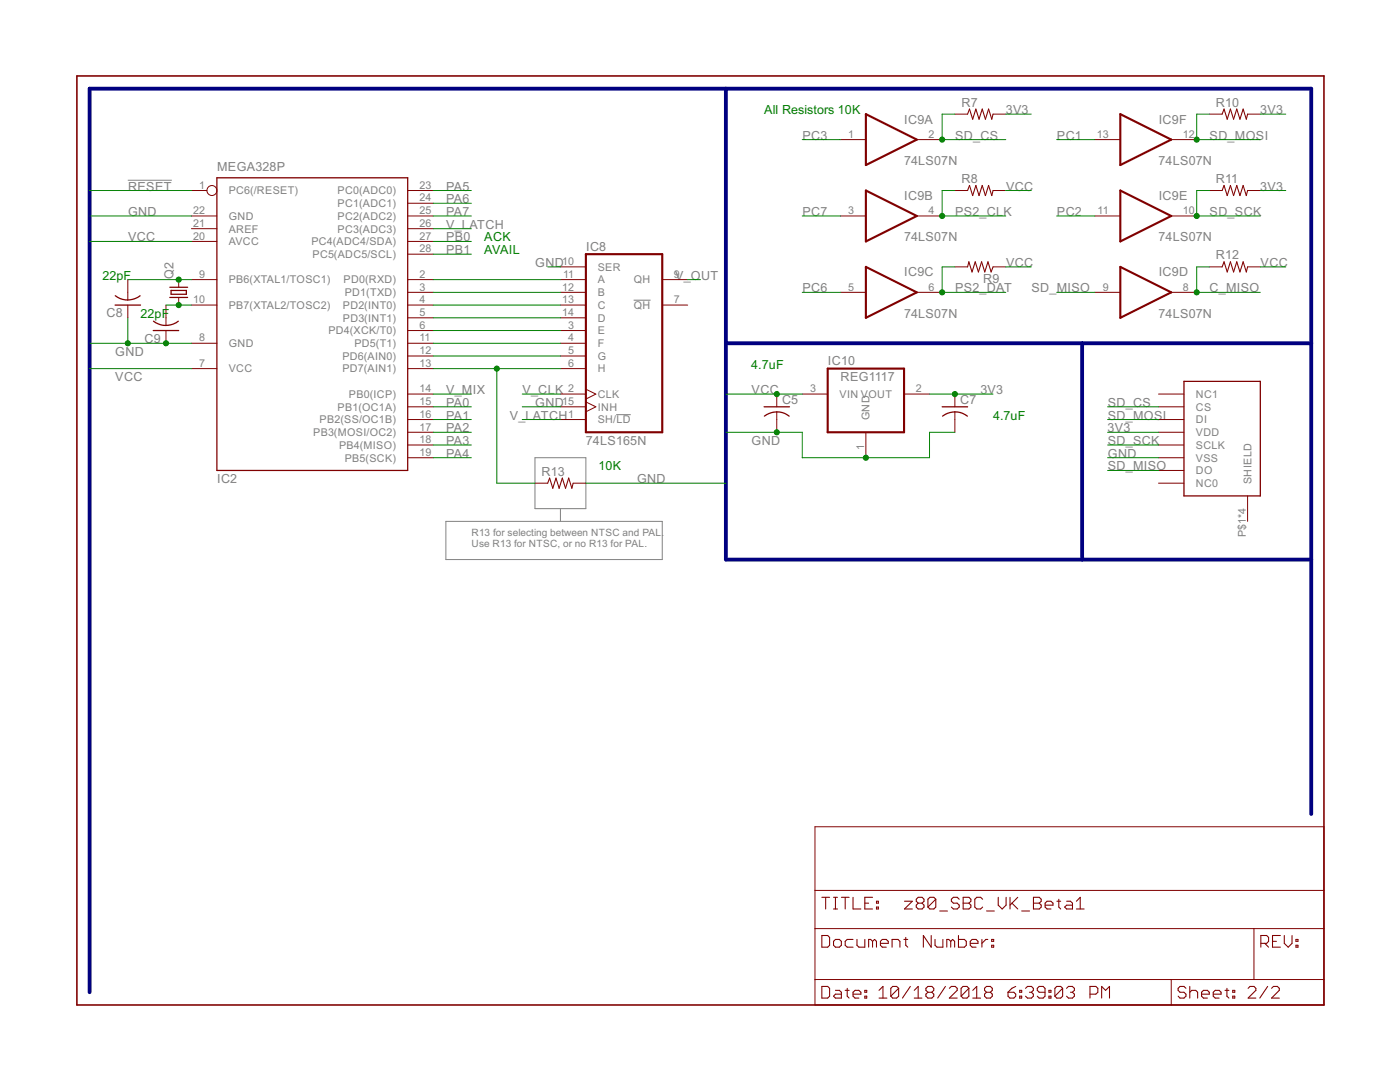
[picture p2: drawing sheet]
<svg xmlns="http://www.w3.org/2000/svg" width="279mm" height="216mm" viewBox="0 0 279 216" stroke-linecap="round" stroke-linejoin="round" font-family="sans-serif">
<path d="M25.5 36h8.8M126.4 59.9h3.4M106.8 91.3h10.1v10.2h-10.1zM123 82.7h2.9M89 104h43.2v7.7h-43.2zM111.8 101.5v2.5" fill="none" stroke="#808080" stroke-width=".2"/>
<path d="M15.3 15.2h248.9v185.3h-248.9z" fill="none" stroke="#800000" stroke-width=".32"/>
<g fill="none" stroke="#800000" stroke-width=".2">
<path d="M38.2 38h3.1M81.4 38h5M167.7 27.9h5.1M183 27.9h5M190.6 38h2.5M190.6 22.8h2.5M198.2 38h2.5M198.2 22.8h2.5M218.5 27.9h5.1M233.7 27.9h5.1M241.4 38h2.5M241.4 22.8h2.5"/>
<path d="M249 38h2.5M249 22.8h2.5M25.5 55.8v4.1M35.7 55.8v1.5M35.7 59.4v1.5M38.2 55.8h5.1M38.2 43.1h5.1M38.2 45.6h5.1M38.2 48.2h5.1M81.4 55.8h5M81.4 43.1h5M81.4 45.6h5"/>
<path d="M81.4 48.2h5M81.4 58.3h5M81.4 50.7h5M81.4 40.6h5M111.8 55.8h5.1M111.8 58.3h5.1M111.8 53.3h5.1M132.2 55.8h5M167.7 43.1h5.1M167.7 58.3h5.1M183 43.1h5M183 58.3h5"/>
<path d="M190.6 53.3h2.5M198.2 53.3h2.5M218.5 43.1h5.1M218.5 58.3h5.1M233.7 43.1h5.1M233.7 58.3h5.1M241.4 53.3h2.5M249 53.3h2.5M25.5 60.9v2.5M33.1 60.9v4M33.1 66v2.5M38.2 60.9h5.1"/>
<path d="M38.2 68.5h5.1M38.2 73.6h5.1M81.4 60.9h5M81.4 68.5h5M81.4 73.6h5M81.4 78.6h5M81.4 71h5M81.4 66h5M81.4 63.4h5M111.8 60.9h5.1M111.8 68.5h5.1M111.8 73.6h5.1"/>
<path d="M111.8 78.6h5.1M111.8 71h5.1M111.8 66h5.1M111.8 63.4h5.1M116.9 77.7l2 .9-2 1M132.2 60.9h5M155 78.6v2.6M160.1 78.6h5.1M180.4 78.6h5.1M190.6 78.6v2.6M231.2 78.6h5.1M81.4 91.3h5"/>
<path d="M81.4 88.8h5M81.4 86.3h5M81.4 83.7h5M81.4 81.2h5M106.8 96.4h2.5M111.8 83.7h5.1M111.8 81.2h5.1M114.4 96.4h2.5M116.9 80.2l2 1-2 1M155 82.2v4.1M172.8 86.3v5M190.6 82.2v4.1"/>
<path d="M231.2 91.3h5.1M231.2 88.8h5.1M231.2 86.3h5.1M231.2 83.7h5.1M231.2 81.2h5.1M231.2 96.4h5.1M231.2 93.9h5.1M249 99v5M162.6 165h101.6v35.5h-101.6zM162.6 177.7h101.6M162.6 185.3h101.6M162.6 195.5h101.6"/>
<path d="M233.7 195.5v5M250.3 185.3v10.2"/>
<circle cx="42.3" cy="38" r=".99"/>
</g>
<g fill="none" stroke="#800000" stroke-width=".21">
<path d="M193.1 22.8l.4-1 .6 2 .7-2 .6 2 .6-2 .7 2 .6-2 .6 2 .3-1M193.1 38l.4-1 .6 2 .7-2 .6 2 .6-2 .7 2 .6-2 .6 2 .3-1M243.9 22.8l.4-1 .6 2 .7-2 .6 2 .6-2 .7 2 .6-2 .6 2 .3-1M243.9 38l.4-1 .6 2 .7-2 .6 2 .6-2 .7 2 .6-2 .6 2 .3-1M193.1 53.3l.3-1.1 .6 2.1 .6-2.1 .7 2.1 .6-2.1 .6 2.1 .7-2.1 .6 2.1 .4-1M243.9 53.3l.4-1.1 .6 2.1 .7-2.1 .6 2.1 .6-2.1 .7 2.1 .6-2.1 .6 2.1 .3-1M109.3 96.4l.4-1 .6 2 .7-2 .6 2 .6-2 .7 2 .6-2 .6 2 .3-1M164 179h1.6M164.8 179v2.4M166.3 179h.8M166.7 179v2.4M167.9 179h1.6"/>
<path d="M168.7 179v2.4M170.2 179v2.4h1.6M174.1 179h-1.5v2.4h1.5M174.9 179.8h.4v.4h-.4zM180.5 179.8h1.6l-1.6 1.6h1.6M186.8 179.4l-.4-.4h-.8l-.4 .4v1.6M186.8 179.4v1.6l-.4 .4h-.8l-.4-.4M186.8 179.4l-1.6 1.6M191.4 179.4l-.4-.4h-.7l-.4 .4v.4l.4 .4h.7l.4 .4v.4l-.4 .4h-.7l-.4-.4M192.2 179h1.2l.4 .4v.4l-.4 .4 .4 .4v.4l-.4 .4h-1.2zM196.1 179.4l-.4-.4h-.8l-.4 .4v1.6l.4 .4h.8l.4-.4M199.2 179v1.6l.8 .8 .8-.8v-1.6"/>
<path d="M201.6 179v2.4M203.1 179l-1.5 1.6M206.2 179h1.2l.4 .4v.4l-.4 .4 .4 .4v.4l-.4 .4h-1.2zM210.9 179.8h.8M211.3 179.4v1.6l.4 .4M212.9 179.8h.7l.4 .4v1.2h-1.1l-.4-.4 .4-.4h1.1M214.8 179.8l.8-.8v2.4M164 186.7h1.2l.4 .3v1.6l-.4 .4h-1.2zM164 196.8h1.2l.4 .4v1.6l-.4 .4h-1.2zM166.3 187.8l.4-.3h.8l.4 .3v.8l-.4 .4h-.8l-.4-.4zM166.3 181.4h.8M166.7 197.6h.8l.4 .4v1.2h-1.2l-.4-.4 .4-.4h1.2"/>
<path d="M168.7 197.6h.8M169.1 197.2v1.6l.4 .4M170.2 198.4h1.6v-.4l-.4-.4h-.8l-.4 .4v.8l.4 .4h.8M170.2 187.5h-1.1l-.4 .3v.8l.4 .4h1.1M171 187.5v1.1l.4 .4h1.2v-1.5M172.6 198.8h.4v.4h-.4zM172.6 197.6h.4v.4h-.4zM172.6 180.2h.8M174.1 187.8l-.3-.3h-.4v1.5M174.1 187.8l.4-.3 .4 .3v1.2M174.1 187.8v1.2M174.9 181h.4v.4h-.4z"/>
<path d="M175.4 199.2h1.6M175.4 197.6l.8-.8v2.4M175.7 188.2h1.6v-.4l-.4-.3h-.8l-.4 .3v.8l.4 .4h.8M178 189v-1.5h1.2l.4 .3v1.2M179.3 197.2v1.6l-.4 .4h-.7l-.4-.4M179.3 197.2l-.4-.4h-.7l-.4 .4v1.6M179.3 197.2l-1.5 1.6M180.4 187.5h.8M180.8 187v1.6l.4 .4M181.7 196.8l-1.6 2.4M182.5 199.2h1.5M182.5 197.6l.7-.8v2.4"/>
<path d="M183.2 180.2l-.3-.4v-.4l.3-.4h.8l.4 .4v.4l-.4 .4M183.2 180.2l-.3 .4v.4l.3 .4h.8l.4-.4v-.4l-.4-.4M183.2 180.2h.8M185.2 198l-.4 .4v.4l.4 .4h.8l.4-.4v-.4l-.4-.4M185.2 198l-.4-.4v-.4l.4-.4h.8l.4 .4v.4l-.4 .4M185.2 198h.8M185.8 186.7v2.3l-1.5-2.3v2.3M186.6 187.5v1.1l.4 .4h1.2v-1.5M187.5 181.8h1.6M188.7 196.8l-1.6 2.4M189.5 197.2l.4-.4h.7l.4 .4v.4l-1.5 1.6h1.5M189.7 187.8l-.4-.3h-.3v1.5"/>
<path d="M189.7 187.8v1.2M189.7 187.8l.4-.3 .4 .3v1.2M191.3 186.7v2.3h1.2l.3-.4v-.8l-.3-.3h-1.2M192.2 180.2h1.2M193.4 197.2v1.6l-.4 .4h-.8l-.4-.4M193.4 197.2l-.4-.4h-.8l-.4 .4v1.6M193.4 197.2l-1.6 1.6M193.6 188.2h1.6v-.4l-.4-.3h-.8l-.4 .3v.8l.4 .4h.8M194.1 199.2h1.6M194.1 197.6l.8-.8v2.4M196 187.5v1.5M196.9 198l-.4 .4v.4l.4 .4h.8l.3-.4v-.4l-.3-.4"/>
<path d="M196.9 198l-.4-.4v-.4l.4-.4h.8l.3 .4v.4l-.3 .4M196.9 198h.8M196.9 181.8h1.5M197.1 187.5h-.4l-.7 .7M197.9 188.6h.4v.4h-.4zM197.9 187.5h.4v.3h-.4zM201.2 198h1.1l.4 .4v.4l-.4 .4h-.8l-.3-.4zM202 180.2l1.1 1.2M202.7 196.8l-.8 .4-.7 .8M203.5 198.8h.4v.4h-.4zM203.5 197.6h.4v.4h-.4zM203.9 181.8h1.6"/>
<path d="M204.7 197.2l.4-.4h.7l.4 .4v.4l-.4 .4M205.4 198h.4M205.8 198l.4 .4v.4l-.4 .4h-.7l-.4-.4M206.2 180.2h1.2M208.6 198h-1.2l-.4-.4v-.4l.4-.4h.8l.4 .4v1.6l-.4 .4h-.8l-.4-.4M208.6 180.6h1.5v-.4l-.4-.4h-.7l-.4 .4v.8l.4 .4h.7M209.3 198.8h.4v.4h-.4zM209.3 197.6h.4v.4h-.4zM212.1 197.2v1.6l-.4 .4h-.8l-.4-.4M212.1 197.2l-.4-.4h-.8l-.4 .4v1.6M212.1 197.2l-1.6 1.6M212.9 197.2l.3-.4h.8l.4 .4v.4l-.4 .4"/>
<path d="M213.6 198h.4M214 198l.4 .4v.4l-.4 .4h-.8l-.3-.4M214.8 181.4h1.6M217.5 198.4h1.2l.4-.4v-.8l-.4-.4h-1.2v2.4M219.9 199.2v-2.4l.7 .8 .8-.8v2.4M236.7 197.2l-.4-.4h-.8l-.4 .4v.4l.4 .4h.8l.4 .4v.4l-.4 .4h-.8l-.4-.4M237.4 198l.4-.4h.8l.4 .4v1.2M237.4 196.8v2.4M239.8 198.4h1.5v-.4l-.3-.4h-.8l-.4 .4v.8l.4 .4h.8M242.1 198.4h1.6v-.4l-.4-.4h-.8l-.4 .4v.8l.4 .4h.8M244.5 197.6h.8M244.9 197.2v1.6l.4 .4"/>
<path d="M246 198.8h.4v.4h-.4zM246 197.6h.4v.4h-.4zM249.1 197.2l.4-.4h.8l.3 .4v.4l-1.5 1.6h1.5M251.6 188.2h1.2l.4-.4v-.8l-.4-.3h-1.2v2.3M252.4 188.2l.8 .8M253 196.8l-1.6 2.4M253.8 197.2l.3-.4h.8l.4 .4v.4l-1.5 1.6h1.5M254 187.8h.7M255.5 186.7h-1.5v2.3h1.5M256.3 186.7v1.5l.8 .8 .8-.8v-1.5M258.6 188.6h.4v.4h-.4zM258.6 187.5h.4v.3h-.4z"/>
</g>
<g fill="none" stroke="#800000" stroke-width=".25">
<path d="M43.3 35.5h38.1v58.4h-38.1zM23 59a4 4 0 0 0 5 0M33.9 57.3h3.5M33.9 59.4h3.5M34.1 58h3.1v.7h-3.1zM23 60.9h5M30.6 66h5.1M30.6 64.1a4 4 0 0 0 5 0M236.3 76.1h15.2v22.9h-15.2zM152.5 81.2h5.1M152.5 83a4 4 0 0 1 5 0M188 81.2h5.1"/>
<path d="M188.1 83a4 4 0 0 1 5 0"/>
</g>
<path d="M172.8 22.8l10.2 5.1-10.2 5zM172.8 38l10.2 5.1-10.2 5.1zM223.6 22.8l10.1 5.1-10.1 5zM223.6 38l10.1 5.1-10.1 5.1zM116.9 50.7h15.3v35.6h-15.3zM172.8 53.3l10.2 5-10.2 5.1zM223.6 53.3l10.1 5-10.1 5.1zM165.2 73.6h15.2v12.7h-15.2z" fill="none" stroke="#800000" stroke-width=".42"/>
<path d="M144.9 17.7v94h116.8M144.9 68.5h116.8M216 68.5v43.2M261.7 162.4v-144.7h-243.8v180.3" fill="none" stroke="#000080" stroke-width=".76"/>
<g fill="none" stroke="#008000" stroke-width=".2">
<path d="M17.9 38h20.3M86.4 38h7.7M160.1 27.9h7.6M190.6 22.8h-2.6v5.1h12.7M190.6 38h-2.6v5.1h12.7M200.7 22.8h5.1M200.7 38h5.1M210.9 27.9h7.6M241.4 22.8h-2.6v5.1h12.7M241.4 38h-2.6v5.1h12.7M251.5 22.8h5.1M251.5 38h5.1"/>
<path d="M17.9 43.1h20.3M17.9 48.2h20.3M25.5 55.8h12.7M86.4 43.1h7.7M86.4 58.3h25.4M86.4 48.2h7.7M86.4 55.8h25.4M86.4 40.6h7.7M86.4 45.6h7.7M86.4 50.7h7.7M109.3 53.3h2.5M137.2 55.8h2.6"/>
<path d="M160.1 43.1h7.6M160.1 58.3h7.6M190.6 53.3h-2.6v5h12.7M200.7 53.3h5.1M210.9 43.1h7.6M210.9 58.3h7.6M241.4 53.3h-2.6v5h12.7M251.5 53.3h5.1M17.9 68.5h20.3M17.9 73.6h20.3M25.5 63.4v5.1M33.1 60.9h5.1"/>
<path d="M86.4 78.6h7.7M86.4 68.5h25.4M86.4 73.6h25.4M86.4 60.9h25.4M86.4 63.4h25.4M86.4 66h25.4M86.4 71h25.4M99.1 73.6v22.8h7.7M104.2 78.6h7.6M144.9 78.6h15.2M185.5 78.6h12.7M86.4 81.2h7.7"/>
<path d="M86.4 83.7h7.7M86.4 88.8h7.7M86.4 86.3h7.7M86.4 91.3h7.7M104.2 81.2h7.6M104.2 83.7h7.6M116.9 96.4h28M144.9 86.3h15.2v5h25.4v-5h5.1M221 81.2h10.2M221 83.7h10.2M221 88.8h10.2M221 93.9h10.2"/>
<path d="M221 86.3h10.2M221 91.3h10.2"/>
</g>
<g fill="#008000" stroke="#008000" stroke-width=".2">
<circle cx="188" cy="27.9" r=".51"/>
<circle cx="188" cy="43.1" r=".51"/>
<circle cx="188" cy="58.3" r=".51"/>
<circle cx="238.8" cy="27.9" r=".51"/>
<circle cx="238.8" cy="43.1" r=".51"/>
<circle cx="190.6" cy="78.6" r=".51"/>
<circle cx="155" cy="86.3" r=".51"/>
<circle cx="172.8" cy="91.3" r=".51"/>
<circle cx="25.5" cy="68.5" r=".51"/>
<circle cx="33.1" cy="68.5" r=".51"/>
<circle cx="155" cy="78.6" r=".51"/>
<circle cx="35.7" cy="55.8" r=".51"/>
<circle cx="35.7" cy="60.9" r=".51"/>
<circle cx="99.1" cy="73.6" r=".51"/>
<circle cx="238.8" cy="58.3" r=".51"/>
</g>
<g font-size="2.8" fill="#008000">
<text x="152.5" y="22.8">All Resistors 10K</text>
<text x="96.7" y="48.2">ACK</text>
<text x="96.7" y="50.7">AVAIL</text>
<text x="20.4" y="55.8">22pF</text>
<text x="28" y="63.4">22pF</text>
<text x="149.9" y="73.6">4.7uF</text>
<text x="198.2" y="83.7">4.7uF</text>
<text x="119.5" y="93.9">10K</text>
</g>
<g font-size="2.8" fill="#808080">
<text x="191.9" y="21.3">R7</text>
<text x="200.7" y="22.8">3V3</text>
<text x="242.7" y="21.3">R10</text>
<text x="251.5" y="22.8">3V3</text>
<text x="160.1" y="27.9">PC3</text>
<text x="180.5" y="24.7">IC9A</text>
<text x="190.6" y="27.9">SD_CS</text>
<text x="210.9" y="27.9">PC1</text>
<text x="231.2" y="24.7">IC9F</text>
<text x="241.4" y="27.9">SD_MOSI</text>
<text x="43.3" y="34.2">MEGA328P</text>
<text x="180.4" y="32.9">74LS07N</text>
<text x="231.2" y="32.9">74LS07N</text>
<text x="25.5" y="38">RESET</text>
<text x="89" y="38">PA5</text>
<text x="89" y="40.6">PA6</text>
<text x="180.5" y="39.9">IC9B</text>
<text x="191.9" y="36.5">R8</text>
<text x="200.8" y="38">VCC</text>
<text x="231.2" y="39.9">IC9E</text>
<text x="242.7" y="36.5">R11</text>
<text x="251.5" y="38">3V3</text>
<text x="25.5" y="43.1">GND</text>
<text x="89" y="43.1">PA7</text>
<text x="89" y="45.6">V_LATCH</text>
<text x="160.1" y="43.1">PC7</text>
<text x="190.6" y="43.1">PS2_CLK</text>
<text x="210.9" y="43.1">PC2</text>
<text x="241.4" y="43.1">SD_SCK</text>
<text x="25.5" y="48.2">VCC</text>
<text x="89" y="48.2">PB0</text>
<text x="89" y="50.7">PB1</text>
<text x="106.8" y="53.2">GND</text>
<text x="117" y="50.1">IC8</text>
<text x="180.4" y="48.2">74LS07N</text>
<text x="200.8" y="53.2">VCC</text>
<text x="231.2" y="48.2">74LS07N</text>
<text x="242.7" y="51.8">R12</text>
<text x="251.6" y="53.2">VCC</text>
<text x="34.6" y="55.7" transform="rotate(-90 34.6 55.7)">Q2</text>
<text x="134.7" y="55.8">V_OUT</text>
<text x="160.1" y="58.3">PC6</text>
<text x="180.5" y="55.2">IC9C</text>
<text x="190.6" y="58.3">PS2_DAT</text>
<text x="196.2" y="56.5">R9</text>
<text x="205.9" y="58.3">SD_MISO</text>
<text x="231.2" y="55.2">IC9D</text>
<text x="241.4" y="58.3">C_MISO</text>
<text x="21.3" y="63.3">C8</text>
<text x="180.4" y="63.4">74LS07N</text>
<text x="231.2" y="63.4">74LS07N</text>
<text x="23" y="71">GND</text>
<text x="28.9" y="68.4">C9</text>
<text x="23" y="76.1">VCC</text>
<text x="165.2" y="72.9">IC10</text>
<text x="167.8" y="76.1">REG1117</text>
<text x="89" y="81.2">PA0</text>
<text x="89" y="83.7">PA1</text>
<text x="89" y="78.6">V_MIX</text>
<text x="101.7" y="83.7">V_LATCH</text>
<text x="104.3" y="78.6">V_CLK</text>
<text x="106.8" y="81.2">GND</text>
<text x="150" y="78.6">VCC</text>
<text x="156.1" y="80.5">C5</text>
<text x="191.6" y="80.5">C7</text>
<text x="195.7" y="78.6">3V3</text>
<text x="221.1" y="81.2">SD_CS</text>
<text x="221.1" y="83.7">SD_MOSI</text>
<text x="89" y="86.3">PA2</text>
<text x="89" y="88.8">PA3</text>
<text x="116.9" y="88.8">74LS165N</text>
<text x="150" y="88.8">GND</text>
<text x="221" y="86.3">3V3</text>
<text x="221.1" y="88.8">SD_SCK</text>
<text x="89" y="91.3">PA4</text>
<text x="108.1" y="94.9">R13</text>
<text x="221.1" y="93.9">SD_MISO</text>
<text x="221.1" y="91.3">GND</text>
<text x="43.3" y="96.4">IC2</text>
<text x="127.1" y="96.4">GND</text>
</g>
<g font-size="2.4" fill="#808080">
<text x="169.3" y="27.5">1</text>
<text x="185.3" y="27.5">2</text>
<text x="218.9" y="27.5">13</text>
<text x="236.1" y="27.5">12</text>
<text x="39.8" y="37.7">1</text>
<text x="45.7" y="38.8">PC6(/RESET)</text>
<text x="67.4" y="41.3">PC1(ADC1)</text>
<text x="67.4" y="38.8">PC0(ADC0)</text>
<text x="83.7" y="40.2">24</text>
<text x="83.7" y="37.7">23</text>
<text x="38.6" y="42.7">22</text>
<text x="38.6" y="45.3">21</text>
<text x="38.6" y="47.8">20</text>
<text x="45.7" y="43.9">GND</text>
<text x="45.7" y="46.4">AREF</text>
<text x="67.4" y="46.4">PC3(ADC3)</text>
<text x="67.4" y="43.9">PC2(ADC2)</text>
<text x="83.7" y="47.8">27</text>
<text x="83.7" y="45.3">26</text>
<text x="83.7" y="42.7">25</text>
<text x="169.3" y="42.7">3</text>
<text x="185.3" y="42.7">4</text>
<text x="219" y="42.7">11</text>
<text x="236.1" y="42.7">10</text>
<text x="45.7" y="48.9">AVCC</text>
<text x="62.1" y="48.9">PC4(ADC4/SDA)</text>
<text x="62.4" y="51.5">PC5(ADC5/SCL)</text>
<text x="83.7" y="50.4">28</text>
<text x="112.2" y="52.9">10</text>
<text x="39.8" y="55.4">9</text>
<text x="45.7" y="56.6">PB6(XTAL1/TOSC1)</text>
<text x="68.6" y="56.6">PD0(RXD)</text>
<text x="68.8" y="59.1">PD1(TXD)</text>
<text x="83.7" y="58">3</text>
<text x="83.7" y="55.4">2</text>
<text x="112.2" y="58">12</text>
<text x="112.4" y="55.4">11</text>
<text x="119.3" y="54">SER</text>
<text x="119.3" y="56.6">A</text>
<text x="119.3" y="59.1">B</text>
<text x="126.5" y="56.6">QH</text>
<text x="134.5" y="55.4">9</text>
<text x="169.3" y="58">5</text>
<text x="185.3" y="58">6</text>
<text x="220.1" y="58">9</text>
<text x="236.1" y="58">8</text>
<text x="38.6" y="60.5">10</text>
<text x="45.7" y="61.6">PB7(XTAL2/TOSC2)</text>
<text x="68.4" y="64.2">PD3(INT1)</text>
<text x="68.4" y="61.6">PD2(INT0)</text>
<text x="83.7" y="65.6">6</text>
<text x="83.7" y="63.1">5</text>
<text x="83.7" y="60.5">4</text>
<text x="112.2" y="60.5">13</text>
<text x="112.2" y="63.1">14</text>
<text x="113.4" y="65.6">3</text>
<text x="119.3" y="61.6">C</text>
<text x="119.3" y="64.2">D</text>
<text x="126.5" y="61.6">QH</text>
<text x="134.5" y="60.5">7</text>
<text x="39.8" y="68.1">8</text>
<text x="45.7" y="69.2">GND</text>
<text x="65.5" y="66.7">PD4(XCK/T0)</text>
<text x="68.3" y="71.8">PD6(AIN0)</text>
<text x="70.7" y="69.2">PD5(T1)</text>
<text x="83.7" y="70.7">12</text>
<text x="83.7" y="68.1">11</text>
<text x="113.4" y="68.1">4</text>
<text x="113.4" y="70.7">5</text>
<text x="119.3" y="66.7">E</text>
<text x="119.3" y="69.2">F</text>
<text x="119.3" y="71.8">G</text>
<text x="39.8" y="73.2">7</text>
<text x="45.7" y="74.3">VCC</text>
<text x="68.3" y="74.3">PD7(AIN1)</text>
<text x="83.7" y="73.2">13</text>
<text x="113.4" y="73.2">6</text>
<text x="119.3" y="74.3">H</text>
<text x="67.4" y="81.9">PB1(OC1A)</text>
<text x="69.6" y="79.4">PB0(ICP)</text>
<text x="83.7" y="83.4">16</text>
<text x="83.7" y="80.8">15</text>
<text x="83.7" y="78.3">14</text>
<text x="112.2" y="80.8">15</text>
<text x="113.4" y="83.4">1</text>
<text x="113.4" y="78.3">2</text>
<text x="119.3" y="79.4">CLK</text>
<text x="119.3" y="81.9">INH</text>
<text x="161.7" y="78.3">3</text>
<text x="167.6" y="79.4">VIN VOUT</text>
<text x="173.6" y="83.9" transform="rotate(-90 173.6 83.9)">GND</text>
<text x="182.8" y="78.3">2</text>
<text x="238.7" y="81.9">CS</text>
<text x="238.7" y="79.4">NC1</text>
<text x="62.5" y="87">PB3(MOSI/OC2)</text>
<text x="63.8" y="84.5">PB2(SS/OC1B)</text>
<text x="67.7" y="89.6">PB4(MISO)</text>
<text x="83.7" y="88.4">18</text>
<text x="83.7" y="85.9">17</text>
<text x="119.3" y="84.5">SH/LD</text>
<text x="172.4" y="89.8" transform="rotate(-90 172.4 89.8)">1</text>
<text x="238.7" y="89.6">SCLK</text>
<text x="238.7" y="87">VDD</text>
<text x="238.7" y="84.5">DI</text>
<text x="68.8" y="92.1">PB5(SCK)</text>
<text x="83.7" y="91">19</text>
<text x="238.7" y="94.6">DO</text>
<text x="238.7" y="92.1">VSS</text>
<text x="238.7" y="97.2">NC0</text>
<text x="249.7" y="96.6" transform="rotate(-90 249.7 96.6)">SHIELD</text>
<text x="248.6" y="107.1" transform="rotate(-90 248.6 107.1)">P$1*4</text>
</g>
<g font-size="2.2" fill="#808080">
<text x="94.1" y="107">R13 for selecting between NTSC and PAL.</text>
<text x="94.1" y="109.1">Use R13 for NTSC, or no R13 for PAL.</text>
</g>
</svg>
